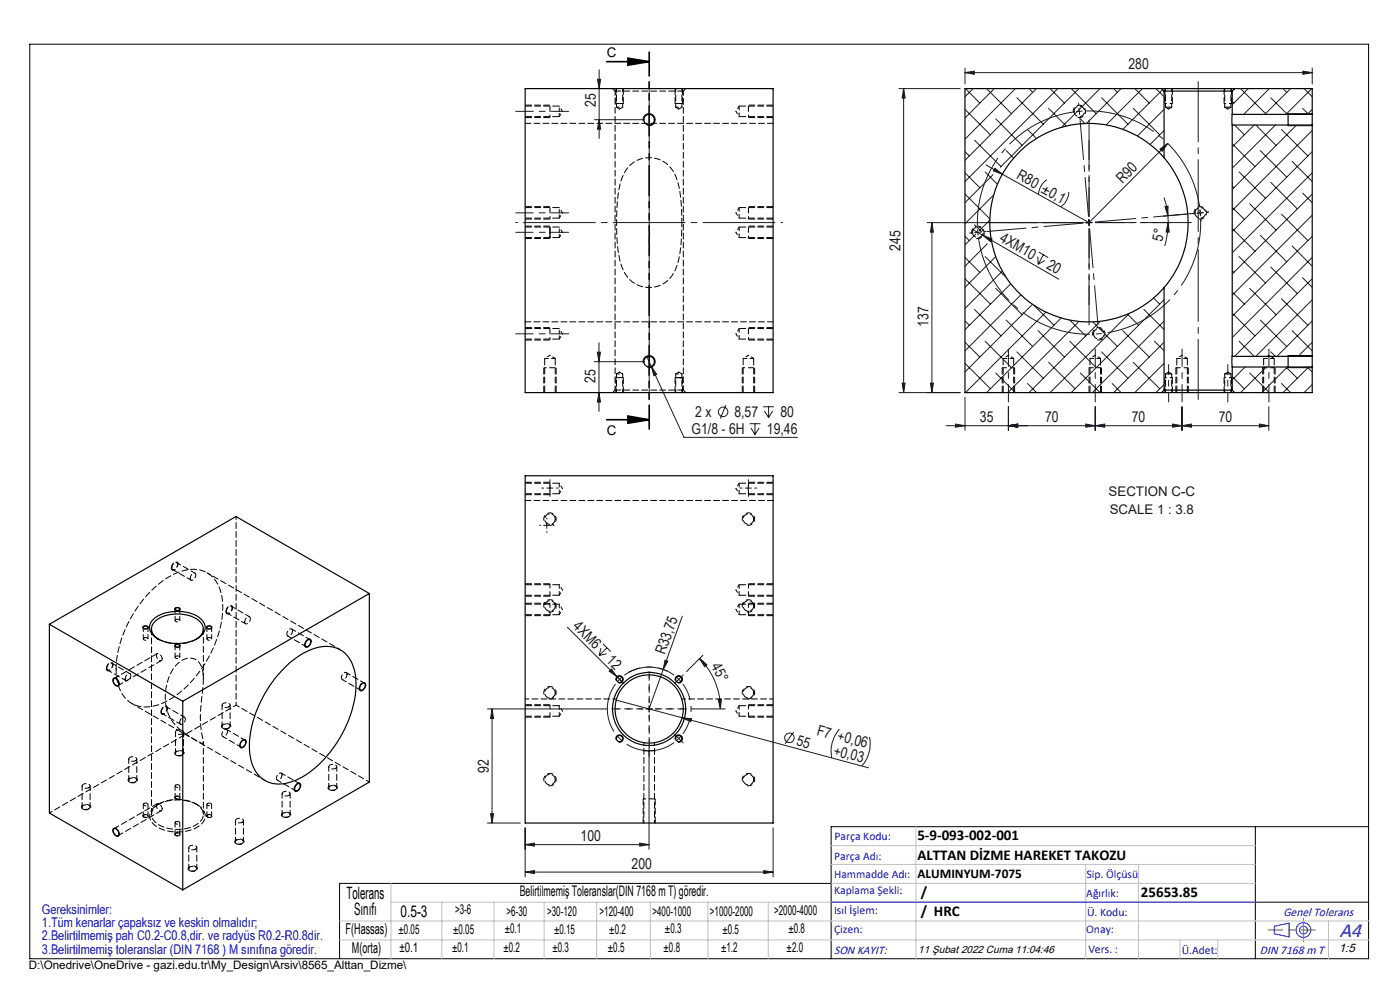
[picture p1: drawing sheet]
<svg xmlns="http://www.w3.org/2000/svg" width="297mm" height="210mm" viewBox="0 0 297 210" stroke-linecap="round" stroke-linejoin="round" font-family="sans-serif">
<g fill="none" stroke="#191924" stroke-width=".21">
<path d="M126.8 16.8h.6l-.3 2zM127.1 14.8v14.6M190.7 18.8h13M191.7 18.8v64.5M191.7 18.8l.3 2h-.6zM204.7 15.4l2-.3v.7zM204.7 14.4v3.4M204.7 15.4h73.7M276.4 15.1l2 .3-2 .4zM278.4 14.4v3.4M126.1 25.4h10.6M127.1 25.4l.3 2h-.6z"/>
<path d="M209.2 35l3.5 2M211.1 35.7l1.6 1.3-2-.7zM212.7 37l18.3 10.2M222.1 38.1a4.1 4.1 0 0 0-1.8 3.2M246.1 31.6l1.6-1.2-1.2 1.7zM247.7 30.4l-16.7 16.8M196.7 47.2h33.3M197.7 47.2l.3 2h-.6zM197.7 47.2v36.1M206.3 48.6l2.3 1.3M208.6 49.9l1.9 .8-.4 .6zM208.6 49.9l16 9.3"/>
<path d="M220.2 54.4v1.6M220.4 53.5l2 1.1M221.4 54l-1.2 2M221.7 55.3l-1.5 .7M226.7 40.7l-.1 .9a3.9 3.9 0 0 1-1.6 2.3M230.4 47.2h1.3M231 46.6v.6M231 47.2l-.6 .1M231 47.2l.1 .7M231 46.6v1.3M231.7 47.2h-.7M246.9 41.9l.6 1.9 .3 2"/>
<path d="M247.2 43.8l.6-.1v2.1zM247.8 45.8v1.4M247.8 47.2l.2 2h-.6zM247.8 47.2a19.3 19.3 0 0 1-.7 5M251.6 45.4l-4.8 .5M254.5 44.5l.1 .7M254.6 45.2l.1 .6M254.6 45.2h-.6M255.3 45.1l-.7 .1M126 76.7h10.7M126.7 74.7h.7l-.3 2zM127.1 72.7v14.6"/>
<path d="M137.2 75.7l1 2M138.2 77.7l1.1 1.7-.6 .3zM138.2 77.7l6.9 15.1h24.1M127.1 83.3l.3 2h-.7zM154 85.9l-1.2 2.9M159 89.9h2.3M159.3 90.8l.9 1.4M160.2 89.9v2.3M161 90.8l-.8 1.4M161.9 86.3h2.3M162.2 87.2l.9 1.4M163.1 86.3v2.3"/>
<path d="M163.9 87.2l-.8 1.4M191.4 81.3h.6l-.3 2zM197.4 81.3h.6l-.3 2zM200.7 90.3h68.5M202.7 89.9l2 .4-2 .3zM203.7 83.3h-13M204.7 84.3v7M213.9 90.3l2-.4v.7zM213.9 86.3v5M230.3 89.9l2 .4-2 .3zM232.3 90.3l2.1-.4v.7zM232.3 86.3v5"/>
<path d="M248.7 89.9l2.1 .4-2.1 .3zM250.8 90.3l2-.4v.7zM250.8 86.3v5M267.2 89.9l2 .4-2 .3zM269.2 86.3v5M115.3 111.4h1.4M116 103.5h1.3M116 110.8v1.3M116.7 102.9v1.3M158.1 103.5h1.3M158.7 102.9v1.3M120.4 133.1l10.5 10.4"/>
<path d="M127.5 137.5l-.4 1.6M127.9 136.6l1.7 1.6M128.7 138.7l-1.6 .4M128.8 137.4l-1.7 1.7M144.7 130.7l-7 19.7M148.4 139.7l1.6 1.3-.5 .4zM148.4 139.7a15 15 0 0 1 4.4 10.7M149.1 139l-3.5 3.5M103.4 150.4h25.4M104.4 150.4v24.2M104.4 150.4l.3 2h-.6zM129.7 141.9l1.2 1.6-1.7-1.1z"/>
<path d="M130.7 148.5l14 3.8M130.9 143.5l1.1 1.2M131 143.6l.4 .5M131.4 144.1l.5 .5M131.4 144.1l-.4 .5M131.9 143.6l-.5 .5M137.1 150.4h1.3M137.1 159.3h1.3M137.7 149.7v1.4M137.7 158.6v21.6M141.1 140l.6 .3-1 1.7zM141.6 142.4a9.1 9.1 0 0 0-8.4 .3"/>
<path d="M144.7 152.3l2 .2-.2 .6zM144.7 152.3l39.6 10.6M146.6 150.4h7.2M152.4 148.4h.6l-.2 2zM168.4 155.3l-1.9 2.5M178.1 154.6a7.1 7.1 0 0 0-1.6 6.2M184.5 156.3a7.2 7.2 0 0 1-1.7 6.2M103.4 174.6h7M104.1 172.6h.6l-.3 2zM111.4 179.2l2-.4v.7zM111.4 175.6v10.4M111.4 179.2h26.3"/>
<path d="M135.7 178.8l2 .4-2 .3zM164 175.6v10.4M111.4 185l2-.3v.6zM111.4 185h52.6M162 184.7l2 .3-2 .3z"/>
<circle cx="153.4" cy="87.4" r="1.01"/>
<circle cx="167.5" cy="156.5" r="1.01"/>
</g>
<g fill="none" stroke="#000" stroke-width=".21">
<path d="M6.3 9.4h284v194h-284zM136.5 25.7a1.27 1.27 0 0 1 1.1-1.6 1.27 1.27 0 0 1 1.4 1.4 1.27 1.27 0 0 1-1.6 1.1M273.3 24.1h5.1M273.3 26.7h5.1M136.5 77a1.29 1.29 0 0 1 1.1-1.6 1.29 1.29 0 0 1 1.4 1.4 1.29 1.29 0 0 1-1.6 1.2M273.3 75.4h5.1M273.3 78h5.1M30.4 132.9a.68 .68 0 0 1 1.1 .3 .65 .65 0 0 1-.7 .2 .65 .65 0 0 1-.5-.4zM37 129.1a.68 .68 0 0 1 1.2 .2 .68 .68 0 0 1-1.2-.2zM37 136.9a.68 .68 0 0 1 1.2 .2 .68 .68 0 0 1-1.2-.2zM43.9 132.9a.64 .64 0 0 1 1 .3 .65 .65 0 0 1-.6 .2 .65 .65 0 0 1-.5-.4zM65 135.9a.6 .6 0 0 1 .9-.3 .6 .6 0 0 1 0 1l-.4 .4a.51 .51 0 0 1-.7 .3 .51 .51 0 0 1-.2-.7z"/>
<path d="M24 144a.83 .83 0 0 1 1.2 .7l.1 .2a.51 .51 0 0 1-.3 .7 .51 .51 0 0 1-.7-.3l-.3-.7zM51.4 157a.51 .51 0 0 1 .7 0 .51 .51 0 0 1 .1 .7 .92 .92 0 0 1-1.3 .8v-.8zM76.6 145.1a.6 .6 0 0 1 .9-.2 .6 .6 0 0 1-.1 1l-.3 .4a.51 .51 0 0 1-.7 .2 .51 .51 0 0 1-.2-.7zM130.7 144.3a.79 .79 0 0 1 .7-1 .79 .79 0 0 1 .8 .9 .79 .79 0 0 1-1 .7M130.7 156.9a.79 .79 0 0 1 .7-1 .79 .79 0 0 1 .8 .8 .79 .79 0 0 1-1 .7M143.2 144.3a.79 .79 0 0 1 .7-1 .79 .79 0 0 1 .9 .9 .79 .79 0 0 1-1 .7M143.2 156.9a.79 .79 0 0 1 .7-1 .79 .79 0 0 1 .9 .8 .79 .79 0 0 1-1 .7M24.1 175.7a1.08 1.08 0 0 1 1.1 1.6 1.04 1.04 0 0 1-1-.3 1.04 1.04 0 0 1-.2-1.1zM63 166.3a.51 .51 0 0 1 .7-.1 .51 .51 0 0 1 0 .7 .92 .92 0 0 1-1.2 .9l-.1-.6zM266.3 175.4v28M290.3 175.4h-114v28M176.3 187.4h-104.3v16"/>
<path d="M266.3 191.4h24"/>
</g>
<path d="M273.3 24.1v2.6M273.3 75.4v2.6" fill="none" stroke="#000" stroke-width=".25"/>
<g fill="none" stroke="#000" stroke-width=".21" stroke-dasharray="1.3 .6" stroke-linecap="butt">
<path d="M131.2 22h-.5M143.7 22h-.5M131.2 80.1h-.5M143.7 80.1h-.5M36.3 120.5a1.16 1.16 0 0 1 1.3-1.3 1.19 1.19 0 0 1-1 1.8l-.3-.5M47.9 129.7a1.16 1.16 0 0 1 1.3-1.2 1.19 1.19 0 0 1-1.1 1.7l-.2-.5M22.6 141.8a1.16 1.16 0 0 1 1.2-1.2 1.19 1.19 0 0 1-1 1.7l-.2-.5M34.1 151.1a1.16 1.16 0 0 1 1.3-1.3 1.19 1.19 0 0 1-1 1.7l-.3-.4M47.3 154.5a1.16 1.16 0 0 0 1.7-.5 1.19 1.19 0 0 0-2 0l.3 .5M17.6 171.6a1.16 1.16 0 0 0 1.7-.5 1.19 1.19 0 0 0-2 .1l.3 .4M27.5 165.9a1.16 1.16 0 0 0 1.7-.5 1.19 1.19 0 0 0-2 .1l.3 .4M37.4 160.2a1.16 1.16 0 0 0 1.7-.5 1.19 1.19 0 0 0-2 .1l.3 .4"/>
<path d="M50.1 179a1.16 1.16 0 0 0 1.7-.5 1.19 1.19 0 0 0-2 0l.3 .5M60 173.2a1.16 1.16 0 0 0 1.7-.4 1.19 1.19 0 0 0-2 0l.3 .4M69.9 167.5a1.16 1.16 0 0 0 1.7-.4 1.19 1.19 0 0 0-2 0l.3 .4M40.2 184.7a1.16 1.16 0 0 0 1.7-.5 1.19 1.19 0 0 0-2 0l.3 .5"/>
</g>
<path d="M132.2 22h-.8M144.8 22h-.8M132.2 80.1h-.8M144.8 80.1h-.8" fill="none" stroke="#000" stroke-width=".21" stroke-dasharray="1.3 .6" stroke-dashoffset=".4" stroke-linecap="butt"/>
<path d="M116.7 23.3v-1M158.8 23.3v-1M116.7 48.9v-.9M116.7 44.8v-1M158.8 48.9v-.9M158.8 44.8v-1M116.7 70.5v-1M117 78h1M158.8 70.5v-1M159.1 78h1M138.1 169.5h.9" fill="none" stroke="#000" stroke-width=".21" stroke-dasharray="1.3 .6" stroke-dashoffset=".5" stroke-linecap="butt"/>
<path d="M116.7 24.9v-1.3M158.8 24.9v-1.3M116.7 50.6v-1.3M116.7 46.5v-1.3M158.8 50.6v-1.3M158.8 46.5v-1.3M115.4 78h1.3M116.7 72.1v-1.3M157.5 78h1.3M158.8 72.1v-1.3" fill="none" stroke="#000" stroke-width=".21" stroke-dasharray="1.3 .6" stroke-dashoffset=".7" stroke-linecap="butt"/>
<path d="M136.4 169.5h1.3" fill="none" stroke="#000" stroke-width=".21" stroke-dasharray="1.3 .6" stroke-dashoffset=".6" stroke-linecap="butt"/>
<path d="M212.6 78h2.6M231 78h2.7M249.5 78h2.6M267.9 78h2.6M116.7 104.9v-2.6M158.8 104.9v-2.6M116.7 126.4v-2.6M116.7 130.5v-2.5M158.8 126.4v-2.6M158.8 130.5v-2.5M116.7 152.1v-2.6M158.8 152.1v-2.6" fill="none" stroke="#000" stroke-width=".21" stroke-dasharray="1.3 .6" stroke-dashoffset=".3" stroke-linecap="butt"/>
<g fill="none" stroke="#000" stroke-width=".21" stroke-dasharray="1.3 .6" stroke-dashoffset=".1" stroke-linecap="butt">
<path d="M228.6 24.9a1.32 1.32 0 0 0 1.7-1.2 1.32 1.32 0 0 0-1.4-1.4 1.32 1.32 0 0 0-1.2 1.7M207.1 50.6a1.32 1.32 0 0 0 1.7-1.2 1.32 1.32 0 0 0-1.5-1.4 1.32 1.32 0 0 0-1.1 1.6M254.3 46.4a1.32 1.32 0 0 0 1.6-1.1 1.32 1.32 0 0 0-1.4-1.5 1.32 1.32 0 0 0-1.1 1.7M232.8 72.1a1.32 1.32 0 0 0 1.6-1.2 1.32 1.32 0 0 0-1.4-1.4 1.32 1.32 0 0 0-1.2 1.6M116.3 111.4a1.32 1.32 0 0 0 1.7-1.2 1.32 1.32 0 0 0-1.4-1.4 1.32 1.32 0 0 0-1.2 1.6M158.4 111.4a1.32 1.32 0 0 0 1.7-1.2 1.32 1.32 0 0 0-1.4-1.4 1.32 1.32 0 0 0-1.2 1.6M116.3 129.8a1.32 1.32 0 0 0 1.7-1.2 1.32 1.32 0 0 0-1.4-1.4 1.32 1.32 0 0 0-1.2 1.7M158.4 129.8a1.32 1.32 0 0 0 1.7-1.2 1.32 1.32 0 0 0-1.4-1.4 1.32 1.32 0 0 0-1.2 1.7M116.3 148.2a1.32 1.32 0 0 0 1.7-1.1 1.32 1.32 0 0 0-1.4-1.5 1.32 1.32 0 0 0-1.2 1.7M158.4 148.2a1.32 1.32 0 0 0 1.7-1.1 1.32 1.32 0 0 0-1.4-1.5 1.32 1.32 0 0 0-1.2 1.7M30.5 173.3l-.1-.1a.59 .59 0 0 1 .4-.5 .59 .59 0 0 1 .6 .2 .56 .56 0 0 1-.3 .6 .56 .56 0 0 1-.6-.2M37.2 169.4l-.1-.1a.59 .59 0 0 1 .4-.5 .59 .59 0 0 1 .7 .2 .56 .56 0 0 1-.4 .6 .56 .56 0 0 1-.6-.2"/>
<path d="M37.2 177.2l-.1-.1a.59 .59 0 0 1 .4-.5 .59 .59 0 0 1 .7 .2 .56 .56 0 0 1-.4 .6 .56 .56 0 0 1-.6-.2M44 173.3l-.1-.1a.59 .59 0 0 1 .4-.5 .59 .59 0 0 1 .6 .2 .56 .56 0 0 1-.3 .6 .56 .56 0 0 1-.6-.2M116.3 166.6a1.32 1.32 0 0 0 1.7-1.1 1.32 1.32 0 0 0-1.4-1.4 1.32 1.32 0 0 0-1.2 1.6M158.4 166.6a1.32 1.32 0 0 0 1.7-1.1 1.32 1.32 0 0 0-1.4-1.4 1.32 1.32 0 0 0-1.2 1.6"/>
</g>
<path d="M248.7 22h-1.6M261.2 22h-1.5M248.7 80.1h-1.6M261.2 80.1h-1.5" fill="none" stroke="#000" stroke-width=".21" stroke-dasharray="1.3 .6" stroke-dashoffset=".8" stroke-linecap="butt"/>
<path d="M229 23.6l-.7 .1M229 23.6h.6M207.4 49.3l.1 .6M207.4 49.3v-.7M144 144.1l.5 .5M144 144.1l-.5-.5M144 156.7l-.5 .4M144 156.7l.5-.5" fill="none" stroke="#191924" stroke-width=".21" stroke-dasharray="15.2 1.3 1.3 1.3" stroke-linecap="butt"/>
<path d="M143 157.5a8.9 8.9 0 0 1-11.6-.8 8.9 8.9 0 0 1-.8-11.6" fill="none" stroke="#191924" stroke-width=".21" stroke-dasharray="15.2 1.3 1.3 1.3" stroke-dashoffset="4.5" stroke-linecap="butt"/>
<path d="M132.4 143.2a8.9 8.9 0 0 1 10.6 0M144.9 145.1a8.9 8.9 0 0 1 0 10.6" fill="none" stroke="#191924" stroke-width=".21" stroke-dasharray="15.2 1.3 1.3 1.3" stroke-dashoffset="11.5" stroke-linecap="butt"/>
<path d="M227.7 23.8a23.7 23.7 0 0 0-20.3 24.2M254.5 43.8a23.7 23.7 0 0 0-24.2-20.3" fill="none" stroke="#191924" stroke-width=".21" stroke-dasharray="15.2 1.3 1.3 1.3" stroke-dashoffset="-.1" stroke-linecap="butt"/>
<path d="M207.6 50.6a23.7 23.7 0 0 0 25.5 20.2 23.7 23.7 0 0 0 21.6-24.3" fill="none" stroke="#191924" stroke-width=".21" stroke-dasharray="15.2 1.3 1.3 1.3" stroke-dashoffset=".3" stroke-linecap="butt"/>
<path d="M143.4 80.1h1.3h-.7" fill="none" stroke="#000" stroke-width=".25" stroke-dasharray="1.3 .6" stroke-dashoffset="1" stroke-linecap="butt"/>
<path d="M116.7 48.2v2.2v-1.1" fill="none" stroke="#000" stroke-width=".25" stroke-dasharray="1.3 .6" stroke-dashoffset="-.1" stroke-linecap="butt"/>
<path d="M128.7 13.1h9M133.2 12.3l4.5 .8-4.5 .7zM128.7 89h9M133.2 88.3l4.5 .7-4.5 .8z" fill="none" stroke="#000" stroke-width=".35"/>
<g fill="none" stroke="#00f" stroke-width=".21">
<path d="M176.3 191.4h90M270.3 196.5l3.2-.7v2.9l-3.2-.6z"/>
<circle cx="276.5" cy="197.3" r="1.57"/>
<circle cx="276.5" cy="197.3" r=".83"/>
</g>
<g fill="none" stroke="#000" stroke-width=".21" stroke-dasharray="1.3 .6">
<path d="M130.7 18.8v3.2M143.2 18.8v3.2M247.1 18.8v3.2M259.7 18.8v3.2M116.7 23.6v-.3M131.4 22h-.2M132.2 22v-3.2M144 22h-.3M144.8 22v-3.2M158.8 23.6v-.3M248.7 22v-3.2M248.7 22h.1"/>
<path d="M261.3 22v-3.2M261.3 22h-.1M116.7 49.3v-.4M116.7 45.2v-.4M158.8 49.3v-.4M158.8 45.2v-.4M116.7 70.8v-.3M116.7 78h.3M158.8 70.8v-.3M158.8 78h.3M212.6 78h.1M231 78h.1"/>
<path d="M249.5 78h.1M267.9 78h.1M130.7 80.1v3.2M131.4 80.1h-.2M132.2 83.3v-3.2M143.2 80.1v3.2M144 80.1h-.3M144.8 83.3v-3.2M247.1 80.1v3.2M248.7 83.3v-3.2M248.7 80.1h.1M259.7 80.1v3.2"/>
<path d="M261.3 83.3v-3.2M261.3 80.1h-.1M116.7 104.9h.1M158.8 104.9h.1M116.7 126.5v-.1M116.7 130.6v-.1M158.8 126.5v-.1M158.8 130.6v-.1M116.7 152.1h.1M158.8 152.1h.1M136.4 169.5v5.1M137.7 169.5h.4"/>
<path d="M139 174.6v-5.1"/>
</g>
<g fill="none" stroke="#000" stroke-width=".21" stroke-dasharray="1.3 .6" stroke-dashoffset="-.1">
<path d="M111.4 24.9h5.3M116.7 22.3h-5.3M158.8 24.9h5.2M164 22.3h-5.2M111.4 50.6h5.3M111.4 46.5h5.3M116.7 48h-5.3M116.7 43.8h-5.3M158.8 50.6h5.2M158.8 46.5h5.2M164 48h-5.2M164 43.8h-5.2"/>
<path d="M111.4 72.1h5.3M115.4 78v5.3M116.7 69.5h-5.3M157.5 78v5.3M158.8 72.1h5.2M164 69.5h-5.2M212.6 78v5.3M231 78v5.3M249.5 78v5.3M267.9 78v5.3M118 83.3v-5.3M160.1 83.3v-5.3"/>
<path d="M215.2 83.3v-5.3M233.7 83.3v-5.3M252.1 83.3v-5.3M270.5 83.3v-5.3M111.4 104.9h5.3M116.7 102.3h-5.3M158.8 104.9h5.2M164 102.3h-5.2M111.4 126.5h5.3M111.4 130.6h5.3M116.7 123.8h-5.3M116.7 128h-5.3"/>
<path d="M158.8 126.5h5.2M158.8 130.6h5.2M164 123.8h-5.2M164 128h-5.2M111.4 152.1h5.3M116.7 149.5h-5.3M158.8 152.1h5.2M164 149.5h-5.2"/>
</g>
<path d="M136.4 150.4h-6.6M137.7 151.7v6.6M137.7 149.1v-6.6M139 150.4h6.6" fill="none" stroke="#191924" stroke-width=".21" stroke-dasharray="15.2 1.3 1.3 1.3" stroke-dashoffset="13.9"/>
<g fill="none" stroke="#191924" stroke-width=".21" stroke-dasharray="15.2 1.3 1.3 1.3">
<path d="M228.9 22.3l-.1-.4M229 23.6l-.1-.6M229 23.6v.7M229.1 24.9v.5M206.1 49.4h-.4M207.4 49.3h-.6M207.4 49.3l.7-.1M208.8 49.2l.4-.1M231 47.2v-.6M231 47.2h-.6M231 47.2v.7M231 47.2h.7"/>
<path d="M253.3 45.3h-.4M254.5 43.8v-.4M254.6 45.2v-.7M254.6 45.2h-.6M254.6 45.2l.1 .6M254.6 45.2l.7-.1M254.7 46.5l.1 .4M255.9 45h.5M114.7 111.4h-.2M115.4 103.5h-.5M116 112.7v.3M116 110.1v-.2"/>
<path d="M116.7 104.8v.5M116.7 102.2v-.4M117.3 111.4h.3M118 103.5h.4M157.5 103.5h-.5M158.8 104.8v.5M158.8 102.2v-.4M160.1 103.5h.5M131 143.6l-.5-.4M131.9 144.6l.5 .4M137.1 159.3h-.7M137.7 159.9v.7"/>
<path d="M137.7 158.6v-.7M137.7 150.4v.6M137.7 150.4h-.6M137.7 150.4v-.7M137.7 150.4h.7M138.4 159.3h.6M143.5 144.6l-.4 .4M143.5 156.2l-.4-.5M144 144.1l.5-.5M144 144.1l-.5 .5M144 156.7l.5 .4M144 156.7l-.5-.5"/>
<path d="M144.5 143.6l.4-.4M144.5 157.1l.4 .5"/>
</g>
<path d="M136.4 150.4h-5.6M137.7 151.7v5.6M137.7 149.1v-5.7M139 150.4h5.7" fill="none" stroke="#191924" stroke-width=".21" stroke-dasharray="15.2 1.3 1.3 1.3" stroke-dashoffset="14.3"/>
<path d="M229.7 47.2h-20.4M229.7 47.3l-20.3 1.8M230.9 45.9l-1.8-20.3M231 45.9v-20.4M231 48.5v20.4M231.1 48.5l1.8 20.3M232.4 47.2h20.3" fill="none" stroke="#191924" stroke-width=".21" stroke-dasharray="15.2 1.3 1.3 1.3" stroke-dashoffset="6.9"/>
<path d="M232.3 47.1l21-1.8" fill="none" stroke="#191924" stroke-width=".21" stroke-dasharray="15.2 1.3 1.3 1.3" stroke-dashoffset="6.6"/>
<path d="M229.7 47.2h-16.1M231 45.9v-16.1M231 48.5v16.1M232.4 47.2h16" fill="none" stroke="#191924" stroke-width=".21" stroke-dasharray="15.2 1.3 1.3 1.3" stroke-dashoffset="9.1"/>
<path d="M116.7 48.2h.1M143.3 80.1h.1" fill="none" stroke="#000" stroke-width=".25" stroke-dasharray="1.3 .6"/>
<path d="M137.7 11.1v79.9" fill="none" stroke="#000" stroke-width=".35" stroke-dasharray="6.3 1.3 1.3 1.3 1.3 1.3" stroke-dashoffset="1.3"/>
<path d="M166 47.2h-56.6" fill="none" stroke="#191924" stroke-width=".21" stroke-dasharray="15.2 1.3 1.3 1.3" stroke-dashoffset="-1.6"/>
<path d="M137.7 84.7v-67.4M254.2 84.7v-67.4" fill="none" stroke="#191924" stroke-width=".21" stroke-dasharray="15.2 1.3 1.3 1.3" stroke-dashoffset="2.5"/>
<path d="M109.4 23.6h11.2M109.4 49.3h11.2M109.4 45.2h11.2M109.4 70.8h11.2M213.9 85.3v-11.3M232.4 85.3v-11.3M250.8 85.3v-11.3M269.2 85.3v-11.3" fill="none" stroke="#191924" stroke-width=".21" stroke-dasharray="15.2 1.3 1.3 1.3" stroke-dashoffset="11.5"/>
<path d="M260.5 77.3v8M247.9 85.3v-8" fill="none" stroke="#191924" stroke-width=".21" stroke-dasharray="15.2 1.3 1.3 1.3" stroke-dashoffset="13.2"/>
<path d="M279 197.3h-9.9" fill="none" stroke="#f00" stroke-width=".21" stroke-dasharray="15.2 1.3 1.3 1.3" stroke-dashoffset="12.2"/>
<path d="M276.5 197.3v2.5M276.5 197.3v-2.5" fill="none" stroke="#808080" stroke-width=".21" stroke-dasharray="15.2 1.3 1.3 1.3"/>
<g fill="none" stroke="#c0c0c0" stroke-width=".21">
<path d="M176.3 179.4h90M194.3 175.4v28M72 199.4h218.3M72 195.4h218.3M82.9 187.4v16M82.9 191.4h183.4M93.7 191.4v12M104.8 191.4v12M115.4 191.4v12M126.6 191.4v12M138 191.4v12M150.2 191.4v12"/>
<path d="M163 191.4v12M176.3 183.4h90M176.3 187.4h90M230.3 183.4v20M241.5 183.4v20M250.3 199.4v4M258.3 199.4v4M281.8 195.4v8"/>
</g>
<path d="M133.2 12.3l4.5 .8-4.5 .7zM133.2 88.3l4.5 .7-4.5 .8z" fill="#000"/>
<g fill="#191924">
<path d="M129.7 141.9l1.2 1.6-1.7-1.1z"/>
<path d="M211.1 35.7l1.6 1.3-2-.7z"/>
<path d="M246.1 31.6l1.6-1.2-1.2 1.7z"/>
<path d="M141.1 140l.6 .3-1 1.7z"/>
<path d="M208.6 49.9l1.9 .8-.4 .6z"/>
<path d="M144.7 152.3l2 .2-.2 .6z"/>
<path d="M152.4 148.4h.6l-.2 2zM148.4 139.7l1.6 1.3-.5 .4z"/>
<path d="M138.2 77.7l.5 2 .6-.3zM204.7 15.4l2-.3v.7zM276.4 15.1l2 .3-2 .4zM202.7 89.9l2 .4-2 .3zM213.9 90.3l2-.4v.7zM213.9 90.3l2-.4v.7zM230.3 89.9l2 .4-2 .3zM232.3 90.3l2.1-.4v.7zM248.7 89.9l2.1 .4-2.1 .3zM250.8 90.3l2-.4v.7zM267.2 89.9l2 .4-2 .3zM111.4 185l2-.3v.6zM162 184.7l2 .3-2 .3zM111.4 179.2l2-.4v.7zM135.7 178.8l2 .4-2 .3z"/>
<path d="M247.8 47.2l.2 2h-.6zM247.2 43.8l.6-.1v2.1z"/>
<path d="M127.1 83.3l.3 2h-.7zM126.7 74.7h.7l-.3 2zM127.1 25.4l.3 2h-.6zM126.8 16.8h.6l-.3 2zM191.4 81.3h.6l-.3 2zM191.7 18.8l.3 2h-.6zM104.1 172.6h.6l-.3 2zM104.4 150.4l.3 2h-.6z"/>
<path d="M197.4 81.3h.6l-.3 2zM197.7 47.2l.3 2h-.6z"/>
</g>
<g fill="none" stroke="#000" stroke-width=".25">
<path d="M111.4 18.8h52.6v64.5h-52.6zM246.4 18.8h15.5M246.4 18.8h-41.7v64.5h41.7M246.4 18.8l.5 .5M246.9 19.3h14.5M246.9 19.3v14.2M261.4 19.3v5M261.9 18.8h16.5v5.5M261.9 18.8l-.5 .5M246.9 33.5a21.1 21.1 0 0 1 0 27.5M246.9 33.5a21.1 21.1 0 0 0-30.4-1.5 21.1 21.1 0 0 0 0 30.5 21.1 21.1 0 0 0 30.4-1.5M261.4 24.3v2.2"/>
<path d="M261.4 26.5v49.1M261.4 26.5h17M261.4 24.3h17M278.4 24.3v2.2M278.4 26.5v49.1M246.9 61v21.8M261.4 75.6v2.2M261.4 77.8v5M261.4 77.8h17M261.4 75.6h17M278.4 75.6v2.2M278.4 77.8v5.5h-16.5"/>
<path d="M246.4 83.3h15.5M246.9 82.8h14.5M246.9 82.8l-.5 .5M261.4 82.8l.5 .5M111.4 100.9h52.6v73.7h-52.6zM10.5 132.4l28.3 16.4M10.5 132.4v40.1l28.3 16.3M30.4 133a.53 .53 0 0 1 .5-.2 .53 .53 0 0 1 .4 .4 .51 .51 0 0 1-.5 .2 .51 .51 0 0 1-.4-.4zM32.2 131.7a8.3 8.3 0 0 1 8.4-1.5 3.2 3.2 0 0 1 2.9 3.4 5.2 5.2 0 0 1-4.6 2.8 7.4 7.4 0 0 1-6.7-2 2.08 2.08 0 0 1 0-2.7zM33.6 135.6a2.3 2.3 0 0 1-1.5-2.2 2.3 2.3 0 0 1 1.4-2.1 8 8 0 0 1 8.8 .5 2.23 2.23 0 0 1-.6 3.8M37.2 129.1a.51 .51 0 0 1 .5-.2 .51 .51 0 0 1 .4 .4 .51 .51 0 0 1-.6 .2 .51 .51 0 0 1-.3-.4zM37.2 136.9a.49 .49 0 0 1 .5-.2 .49 .49 0 0 1 .4 .4 .51 .51 0 0 1-.6 .2 .51 .51 0 0 1-.3-.4z"/>
<path d="M43.9 133a.53 .53 0 0 1 .6-.2 .53 .53 0 0 1 .3 .4 .51 .51 0 0 1-.5 .2 .51 .51 0 0 1-.4-.4zM65.2 135.8a.47 .47 0 0 1 .7 0 .47 .47 0 0 1-.1 .7 .64 .64 0 0 1-.4 .6 .64 .64 0 0 1-.7-.2l.1-.5zM78.4 125.9l-28.3-16.3-39.6 22.8M78.4 125.9l-39.6 22.9M78.4 125.9v40l-39.6 22.9M24.1 144a.79 .79 0 0 1 1.1 .8 .43 .43 0 0 1-.2 .6 .43 .43 0 0 1-.6-.1l-.4-.8zM38.8 148.8v40M51.4 157.2a.48 .48 0 0 1 .7-.1 .48 .48 0 0 1 0 .7 .75 .75 0 0 1-1.1 .6l-.1-.5zM60.2 141.8a13.5 13.5 0 0 1 9.3-4.7 5.9 5.9 0 0 1 5.7 5.1 20.3 20.3 0 0 1-3 14.1 21 21 0 0 1-10 9.4 6.2 6.2 0 0 1-8.6-3.3 17.5 17.5 0 0 1 1.3-12.7 25.5 25.5 0 0 1 5.3-7.9zM76.6 145.2a.49 .49 0 0 1 .7-.3 .49 .49 0 0 1 .1 .8 .64 .64 0 0 1-.4 .6 .64 .64 0 0 1-.7-.1zM24.1 175.9a.71 .71 0 0 1 1.1 .6 .5 .5 0 0 1-.2 .8 .5 .5 0 0 1-.7-.4l-.3-.5zM62.9 166.4a.48 .48 0 0 1 .7-.1 .48 .48 0 0 1 0 .7 .75 .75 0 0 1-1 .6l-.1-.5z"/>
<circle cx="137.7" cy="25.4" r="1.12"/>
<circle cx="137.7" cy="76.7" r="1.11"/>
<circle cx="131.4" cy="144.1" r=".66"/>
<circle cx="131.4" cy="156.7" r=".66"/>
<circle cx="137.7" cy="150.4" r="7.8"/>
<circle cx="137.7" cy="150.4" r="7.2"/>
<circle cx="144" cy="144.1" r=".66"/>
<circle cx="144" cy="156.7" r=".66"/>
</g>
<g fill="none" stroke="#000" stroke-width=".21" stroke-dasharray="1.3 .6" stroke-dashoffset=".5">
<path d="M156.8 22.5v2.2M156.8 44v2.3M156.8 48.2v2.2M117.8 76h-2.2M156.8 69.7v2.2M159.9 76h-2.2M215 76h-2.2M233.5 76h-2.3M251.9 76h-2.2M270.3 76h-2.2M118.6 104.7v-2.2M156.8 102.5v2.2"/>
<path d="M72.2 137.8l-28.3-16.3M118.6 126.3v-2.3M118.6 130.4v-2.2M156.8 124v2.3M156.8 128.2v2.2M27.9 149.2l28.3 16.3M50.1 149.6l28.3 16.3M111.4 148.3h19.4M118.6 151.9v-2.2M144.6 148.3h19.4M156.8 149.7v2.2"/>
</g>
<path d="M130.5 19.3h14.5M145 82.7h-14.5M33.4 138.6l-9.2 5.3M25.1 145.4l9.1-5.3M43.1 144v-10.6M25.1 177.3l9.1-5.3M33.4 170.5l-9.2 5.3M33.8 170.5a8.1 8.1 0 0 1 8.7 .7 2.23 2.23 0 0 1-.8 3.7 8.2 8.2 0 0 1-8.7-.5 2.19 2.19 0 0 1 .4-3.6l.4-.3" fill="none" stroke="#000" stroke-width=".21" stroke-dasharray="1.3 .6" stroke-dashoffset=".1"/>
<g fill="none" stroke="#000" stroke-width=".21" stroke-dasharray="1.3 .6" stroke-dashoffset=".4">
<path d="M130 18.8l.5 .5M130.5 19.3v63.4M145 19.3l.5-.5M130.8 22.7l.6 .4M131.4 23.1l.7-.4M143.3 22.7l.7 .4M144 23.1l.7-.4M247.3 22.7l.6 .4M247.9 23.1l.7-.4M259.8 22.7l.7 .4M260.5 23.1l.6-.4M144.6 47.2a24.6 24.6 0 0 0-1.3-9.9 6 6 0 0 0-5.9-3.8 6 6 0 0 0-5.5 4.4 39.9 39.9 0 0 0-.9 13.8 13.5 13.5 0 0 0 2.2 7.2 6 6 0 0 0 10.4-2.6 26.8 26.8 0 0 0 1-9.1"/>
<path d="M131.4 78.9l-.6 .4M132.1 79.3l-.7-.4M144 78.9l-.7 .4M144.7 79.3l-.7-.4M247.9 78.9l-.6 .4M248.6 79.3l-.7-.4M260.5 78.9l-.7 .4M261.1 79.3l-.6-.4M130.5 82.7l-.5 .6M145 82.7v-63.4M145.5 83.3l-.5-.6M30.4 133.1v2.4"/>
<path d="M31.4 135.5v-2.4M34.4 139.7a.89 .89 0 0 0-1.2-.9 1.07 1.07 0 0 0 .9 1.4l.3-.5M36.5 120.4a.88 .88 0 0 1 1.1-1 1.04 1.04 0 0 1-1 1.4l-.1-.4M37.1 137v2.4M37.1 129.2v2.4M38.1 139.4v-2.4M38.1 131.6v-2.4M40.3 122.7a.88 .88 0 0 1 1.2-1 1.04 1.04 0 0 1-1 1.4l-.2-.4M43.9 133.1v2.4M44.9 135.5v-2.4M48 129.7a.88 .88 0 0 1 1.1-1 1.04 1.04 0 0 1-.9 1.4l-.2-.4M51.9 131.9a.88 .88 0 0 1 1.1-1 1.04 1.04 0 0 1-.9 1.4l-.2-.4"/>
<path d="M62.1 133.8a.45 .45 0 0 0-.5-.4 .45 .45 0 0 0-.4 .3 .64 .64 0 0 0-.4 .7 .64 .64 0 0 0 .5 .5l.5-.3 .3-.8M22.7 141.7a.88 .88 0 0 1 1.1-.9 1.04 1.04 0 0 1-1 1.3l-.1-.4M26.6 144a.88 .88 0 0 1 1.1-1 1.04 1.04 0 0 1-1 1.4l-.1-.4M34.2 151a.88 .88 0 0 1 1.2-1 1.04 1.04 0 0 1-1 1.4l-.2-.4M38.1 153.2a.88 .88 0 0 1 1.1-1 1.04 1.04 0 0 1-.9 1.4l-.2-.4M38.7 155.6a.88 .88 0 0 1-1.5-.4 1.04 1.04 0 0 1 1.7 .1l-.2 .3M48.3 155.1a.45 .45 0 0 0-.4-.4 .45 .45 0 0 0-.5 .4 .64 .64 0 0 0-.4 .6 .64 .64 0 0 0 .5 .5l.5-.3 .3-.8M48.6 149.9a.88 .88 0 0 1-1.5-.5 1.04 1.04 0 0 1 1.7 .2l-.2 .3M48.6 154.4a.88 .88 0 0 1-1.5-.5 1.04 1.04 0 0 1 1.7 .2l-.2 .3M73.6 143.1a.45 .45 0 0 0-.4-.5 .45 .45 0 0 0-.5 .4 .64 .64 0 0 0-.3 .6 .64 .64 0 0 0 .5 .6l.4-.4 .3-.7M18.9 167.1a.88 .88 0 0 1-1.5-.5 1.04 1.04 0 0 1 1.7 .1l-.2 .4M18.9 171.6a.88 .88 0 0 1-1.5-.5 1.04 1.04 0 0 1 1.7 .1l-.2 .4"/>
<path d="M28.8 161.3a.88 .88 0 0 1-1.5-.4 1.04 1.04 0 0 1 1.7 .1l-.2 .3M28.8 165.8a.88 .88 0 0 1-1.5-.4 1.04 1.04 0 0 1 1.7 .1l-.2 .3M30.4 170.6v2.5M31.4 173.1v-2.5M34.4 171.6a.46 .46 0 0 1-.4 .4 .46 .46 0 0 1-.5-.3l-.3-.5 .1-.6a.97 .97 0 0 1 1.1 1M37.1 174.5v2.5M37.1 166.7v2.5M38.1 177v-2.5M38.1 169.2v-2.5M38.7 160.1a.88 .88 0 0 1-1.5-.5 1.04 1.04 0 0 1 1.7 .2l-.2 .3M43.9 170.6v2.5M44.9 173.1v-2.5"/>
<path d="M51.4 174.4a.88 .88 0 0 1-1.4-.5 1.04 1.04 0 0 1 1.6 .2l-.2 .3M51.4 178.9a.88 .88 0 0 1-1.4-.5 1.04 1.04 0 0 1 1.6 .2l-.2 .3M59.8 164.4a.45 .45 0 0 0-.4-.5 .45 .45 0 0 0-.5 .4 .64 .64 0 0 0-.3 .6 .64 .64 0 0 0 .5 .6l.4-.3 .3-.8M61.3 168.7a.88 .88 0 0 1-1.4-.5 1.04 1.04 0 0 1 1.6 .1l-.2 .4M61.3 173.2a.88 .88 0 0 1-1.4-.5 1.04 1.04 0 0 1 1.6 .1l-.2 .4M71.2 163a.88 .88 0 0 1-1.4-.5 1.04 1.04 0 0 1 1.6 .1l-.2 .4M71.2 167.5a.88 .88 0 0 1-1.4-.5 1.04 1.04 0 0 1 1.6 .1l-.2 .4M41.5 180.1a.88 .88 0 0 1-1.4-.5 1.04 1.04 0 0 1 1.6 .2l-.2 .3M41.5 184.6a.88 .88 0 0 1-1.4-.5 1.04 1.04 0 0 1 1.6 .2l-.2 .3"/>
</g>
<g fill="none" stroke="#000" stroke-width=".21" stroke-dasharray="1.3 .6" stroke-dashoffset=".7">
<path d="M118.6 24.7l.7-1.1M119.3 23.6l-.7-1.1M130.8 22.7h1.3M143.3 22.7h1.4M156.1 23.6l.7 1.1M156.8 22.5l-.7 1.1M118.6 46.3l.7-1.1M118.6 50.4l.7-1.1M119.3 45.2l-.7-1.2M119.3 49.3l-.7-1.1M156.1 45.2l.7 1.1M156.1 49.3l.7 1.1"/>
<path d="M156.8 44l-.7 1.2M156.8 48.2l-.7 1.1M116.7 75.4l-1.1 .6M117.8 76l-1.1-.6M118.6 71.9l.7-1.1M119.3 70.8l-.7-1.1M130.8 79.3h1.3M143.3 79.3h1.4M156.1 70.8l.7 1.1M156.8 69.7l-.7 1.1M158.8 75.4l-1.1 .6M159.9 76l-1.1-.6"/>
<path d="M213.9 75.4l-1.1 .6M215 76l-1.1-.6M232.4 75.4l-1.2 .6M233.5 76l-1.1-.6M250.8 75.4l-1.1 .6M251.9 76l-1.1-.6M269.2 75.4l-1.1 .6M270.3 76l-1.1-.6M118.6 104.7l.7-1.1M119.3 103.6l-.7-1.1M156.1 103.6l.7 1.1M156.8 102.5l-.7 1.1"/>
<path d="M118.6 126.3l.7-1.2M118.6 130.4l.7-1.1M119.3 125.1l-.7-1.1M119.3 129.3l-.7-1.1M156.1 125.1l.7 1.2M156.1 129.3l.7 1.1M156.8 124l-.7 1.1M156.8 128.2l-.7 1.1M118.6 151.9l.7-1.1M119.3 150.8l-.7-1.1M136.6 157.5v17.1M156.1 150.8l.7 1.1"/>
<path d="M156.8 149.7l-.7 1.1M138.9 174.6v-17.1"/>
</g>
<g fill="none" stroke="#000" stroke-width=".21" stroke-dasharray="1.3 .6" stroke-dashoffset=".6">
<path d="M130.8 18.8v3.9M143.3 18.8v3.9M247.3 18.8v3.9M259.8 18.8v3.9M118.6 23.6v-1.1M118.6 24.7v-1.1M132.1 22.7v-3.9M144.7 22.7v-3.9M248.6 22.7v-3.9M261.1 22.7v-3.9M118.6 45.2v-1.2M118.6 46.3v-1.1"/>
<path d="M118.6 49.3v-1.1M118.6 50.4v-1.1M118.6 70.8v-1.1M118.6 71.9v-1.1M130.8 79.3v4M143.3 79.3v4M247.3 79.3v4M259.8 79.3v4M132.1 83.3v-4M144.7 83.3v-4M248.6 83.3v-4M261.1 83.3v-4"/>
<path d="M50.1 109.6v40M42.5 152.2l.6-7.4a5.3 5.3 0 0 0-1.4-4.8 3.3 3.3 0 0 0-4.4 1.2 10.7 10.7 0 0 0-1 11.4 17.2 17.2 0 0 0 6.2 4.9l.4 .2 .2-.2-.4-2.7-.2-2.6M50.1 149.6l-39.6 22.8M43.1 172.8v-15.4"/>
</g>
<g fill="none" stroke="#000" stroke-width=".21" stroke-dasharray="1.3 .6" stroke-dashoffset="-.1">
<path d="M111.4 24.7h7.2M118.6 22.5h-7.2M156.8 24.7h7.2M164 22.5h-7.2M111.4 46.3h7.2M111.4 50.4h7.2M118.6 44h-7.2M118.6 48.2h-7.2M156.8 46.3h7.2M156.8 50.4h7.2M164 44h-7.2M164 48.2h-7.2"/>
<path d="M111.4 71.9h7.2M115.6 76v7.3M118.6 69.7h-7.2M156.8 71.9h7.2M157.7 76v7.3M164 69.7h-7.2M212.8 76v7.3M231.2 76v7.3M249.7 76v7.3M268.1 76v7.3M117.8 83.3v-7.3M159.9 83.3v-7.3"/>
<path d="M215 83.3v-7.3M233.5 83.3v-7.3M251.9 83.3v-7.3M270.3 83.3v-7.3M111.4 104.7h7.2M118.6 102.5h-7.2M156.8 104.7h7.2M164 102.5h-7.2M111.4 126.3h7.2M111.4 130.4h7.2M118.6 124h-7.2M118.6 128.2h-7.2"/>
<path d="M156.8 126.3h7.2M156.8 130.4h7.2M164 124h-7.2M164 128.2h-7.2M111.4 151.9h7.2M118.6 149.7h-7.2M156.8 151.9h7.2M164 149.7h-7.2"/>
</g>
<g fill="none" stroke="#000" stroke-width=".21" stroke-dasharray="1.3 .6">
<path d="M164 26.2h-52.6M227.9 23.6a1.12 1.12 0 0 1 1.5-1 1.12 1.12 0 0 1 .3 1.9 1.12 1.12 0 0 1-1.8-.6v-.3M206.3 49.3a1.12 1.12 0 0 1 1.6-1 1.12 1.12 0 0 1 .3 1.8 1.12 1.12 0 0 1-1.8-.5l-.1-.3M253.5 45.2a1.12 1.12 0 0 1 1.6-1.1 1.12 1.12 0 0 1 .2 1.9 1.12 1.12 0 0 1-1.8-.6v-.2M111.4 68.3h52.6M232 70.8a1.12 1.12 0 0 1 1.6-1 1.12 1.12 0 0 1 .2 1.9 1.12 1.12 0 0 1-1.8-.6v-.3M117.8 110.1a1.12 1.12 0 0 1-1.6 1 1.12 1.12 0 0 1-.2-1.8 1.12 1.12 0 0 1 1.8 .5v.3M159.9 110.1a1.12 1.12 0 0 1-1.6 1 1.12 1.12 0 0 1-.2-1.8 1.12 1.12 0 0 1 1.8 .5v.3M164 106.2h-52.6M32.1 133.4v39.4M33.5 135.5l.3 .1M41.5 135.6h.2"/>
<path d="M41.5 135.6l.3-.1M117.8 128.5a1.12 1.12 0 0 1-1.6 1 1.12 1.12 0 0 1-.2-1.8 1.12 1.12 0 0 1 1.8 .5v.3M159.9 128.5a1.12 1.12 0 0 1-1.6 1 1.12 1.12 0 0 1-.2-1.8 1.12 1.12 0 0 1 1.8 .5v.3M117.8 146.9a1.12 1.12 0 0 1-1.6 1.1 1.12 1.12 0 0 1-.2-1.9 1.12 1.12 0 0 1 1.8 .6v.2M159.9 146.9a1.12 1.12 0 0 1-1.6 1.1 1.12 1.12 0 0 1-.2-1.9 1.12 1.12 0 0 1 1.8 .6v.2M33.8 170.5l-.3 .2M41.8 170.7a8.8 8.8 0 0 0-9.2 .6 2.39 2.39 0 0 0 .7 4.1 8.7 8.7 0 0 0 9.5-.7 2.34 2.34 0 0 0-.6-3.8l-.4-.2M41.8 170.7l-.3-.2M117.8 165.4a1.12 1.12 0 0 1-1.6 1 1.12 1.12 0 0 1-.2-1.9 1.12 1.12 0 0 1 1.8 .6v.3M159.9 165.4a1.12 1.12 0 0 1-1.6 1 1.12 1.12 0 0 1-.2-1.9 1.12 1.12 0 0 1 1.8 .6v.3"/>
</g>
<g fill="none" stroke="#000" stroke-width=".21" stroke-dasharray="1.3 .6" stroke-dashoffset=".3">
<path d="M247.3 22.7h.6M247.9 22.7h.7M259.8 22.7h.7M260.5 22.7h.6M247.3 79.3h.6M247.9 79.3h.7M259.8 79.3h.7M260.5 79.3h.6M30.5 135.3l-.1 .1a.47 .47 0 0 0 .5 .4 .47 .47 0 0 0 .5-.4l-.4-.2-.5 .1M33.6 135.6a8.6 8.6 0 0 0 7.9 0M36.6 120.8l3.9 2.3M37.3 139.2l-.1 .1a.47 .47 0 0 0 .4 .4 .47 .47 0 0 0 .5-.4l-.3-.2-.5 .1"/>
<path d="M37.3 131.4l-.1 .1a.47 .47 0 0 0 .4 .4 .47 .47 0 0 0 .5-.3l-.3-.3-.5 .1M41.4 121.6l-3.9-2.3M44 135.3l-.1 .1a.47 .47 0 0 0 .5 .4 .47 .47 0 0 0 .5-.4l-.4-.2-.5 .1M48.2 130.1l3.9 2.2M52.9 130.8l-3.8-2.2M61 134.9l3.9 2.2M65.8 135.7l-3.9-2.3M22.8 142.1l3.9 2.3M24.6 141.9a24.8 24.8 0 0 1 12-20 7.4 7.4 0 0 1 7.8-.1 8.4 8.4 0 0 1 2.9 7 24.8 24.8 0 0 1-12 20 7.4 7.4 0 0 1-7.8 .1 8.4 8.4 0 0 1-2.9-7M27.6 142.9l-3.9-2.2M34.4 151.4l3.9 2.2M37.2 155.3v4.5"/>
<path d="M38.9 159.8v-4.5M39.2 152.2l-3.9-2.3M47.1 149.6v4.5M47.2 156.2l3.9 2.3M48.8 154.1v-4.5M52 157l-3.9-2.3M72.6 144.1l3.9 2.3M77.3 144.9l-3.9-2.2M17.4 166.7v4.5M19.1 171.2v-4.5M27.3 161v4.5M29 165.5v-4.5"/>
<path d="M30.5 170.4l-.1 .1a.47 .47 0 0 0 .5 .4 .47 .47 0 0 0 .5-.3l-.4-.2h-.5M30.5 172.9l-.1 .1a.47 .47 0 0 0 .5 .4 .47 .47 0 0 0 .5-.4l-.4-.2-.5 .1M37.3 174.3l-.1 .1a.47 .47 0 0 0 .4 .4 .47 .47 0 0 0 .5-.3l-.3-.2h-.5M37.3 176.8l-.1 .1a.47 .47 0 0 0 .4 .4 .47 .47 0 0 0 .5-.4l-.3-.2-.5 .1M37.3 166.5l-.1 .1a.47 .47 0 0 0 .4 .4 .47 .47 0 0 0 .5-.3l-.3-.2h-.5M37.3 169l-.1 .1a.47 .47 0 0 0 .4 .4 .47 .47 0 0 0 .5-.4l-.3-.2-.5 .1M40 179.8v4.5M44 170.4l-.1 .1a.47 .47 0 0 0 .5 .4 .47 .47 0 0 0 .5-.3l-.4-.2h-.5M44 172.9l-.1 .1a.47 .47 0 0 0 .5 .4 .47 .47 0 0 0 .5-.4l-.4-.2-.5 .1M49.9 174.1v4.5M51.6 178.6v-4.5M58.8 165.5l3.9 2.2"/>
<path d="M59.8 168.3v4.5M61.5 172.8v-4.5M63.5 166.2l-3.8-2.2M69.7 162.6v4.5M71.4 167.1v-4.5M41.7 184.3v-4.5"/>
</g>
<g fill="none" stroke="#191924" stroke-width=".21">
<path d="M204.8 18.8l3.1 3.1M206.4 18.8l-1.7 1.7M209.3 18.8l5.3 5.3M210.9 18.8l-6.2 6.2M215.4 18.8l-10.7 10.7M218.3 18.8l.8 .8M219.9 18.8l-15.2 15.2M222.8 18.8l3 3.1M224.4 18.8l-19.7 19.7M227.3 18.8l5.3 5.3M228.9 18.8l-16.7 16.7M233.4 18.8l-8.2 8.2"/>
<path d="M236.3 18.8l.8 .8M237.8 18.8l-7.3 7.4M240.7 18.8l3.1 3.1M242.4 18.8l-7.7 7.7M245.2 18.8l1.7 1.7M246.6 19l-8.4 8.4M263.2 18.8l5.3 5.3M264.8 18.8l-3.4 3.4M269.3 18.8l-5.5 5.5M272.2 18.8l.8 .8M273.8 18.8l-5.5 5.5M276.6 18.8l1.8 1.7"/>
<path d="M278.3 18.8l-5.5 5.5M204.7 36.6l3.2 3.2M204.7 32.2l.9 .9M204.7 23.2l5.4 5.4M206.7 29.7l5.7 5.6M209 36.5l2.6 2.6M210.6 37.1l-5.9 5.9M211.2 25.2l5.7 5.7M213.5 32l1.6 1.5M215.7 20.7l5.6 5.6M218 27.5l1.9 1.9M222.5 23l3.7 3.7"/>
<path d="M229.2 25.2l1 1M233.7 20.7l5.6 5.6M240.4 23l5.6 5.6M246.9 23.2l-5.6 5.6M246.9 27.7l-2.9 2.9M261.4 39.5l.4 .3M261.4 30.5l4.8 4.8M261.4 21.5l.4 .4M261.6 26.5l-.2 .2M261.9 26.5l2.1 2.1M262.9 36.5l5.6 5.6M266.1 26.5l-4.7 4.7"/>
<path d="M266.4 26.5l4.3 4.4M267.4 32l5.6 5.6M269.6 38.7l5.6 5.6M269.6 20.7l3.5 3.6M270.6 26.5l-9.2 9.2M271.9 27.5l5.6 5.6M274.1 34.2l4.3 4.3M275.1 26.5l-13.7 13.7M276.3 23l1.3 1.3M278.4 27.7l-17 17M278.4 32.2l-17 16.9M278.4 36.6l-17 17"/>
<path d="M278.4 23.2l-1.1 1.1M204.7 59.1l5.4 5.4M204.7 54.6l3.2 3.2M204.7 50.1l.9 .9M204.7 41.2l5.3 5.2M206.7 47.7l1.6 1.5M207 49.7l-2.3 2.3M208.7 49.7h.1M209 54.4l4.5 4.5M209.4 51.7l-4.7 4.8M210 46.7l-2.2 2.2M210.8 41.4l-6.1 6.1"/>
<path d="M211.2 54.4l-6.5 6.6M212.7 57.5l-8 7.9M261.4 57.5l.4 .3M261.4 48.5l4.8 4.8M261.4 44l2.6 2.6M262.9 54.4l5.6 5.6M265.1 43.2l5.6 5.6M267.4 49.9l5.6 5.7M269.6 56.6l5.6 5.7M271.9 45.4l5.6 5.6M274.1 52.2l4.3 4.3M276.3 58.9l2.1 2.1"/>
<path d="M276.3 40.9l2.1 2.1M278.4 41.2l-17 16.9M278.4 45.6l-17 17M278.4 50.1l-17 17M278.4 54.6l-17 17M278.4 59.1l-16.5 16.5M204.7 77.1l5.4 5.4M204.7 72.6l3.2 3.1M204.7 68.1l.9 .9M206.7 65.6l5.7 5.7M209 72.4l5.6 5.6M211.2 79.1l4.2 4.2"/>
<path d="M211.2 61.2l5.7 5.6M213.5 67.9l5.6 5.6M214.4 60.2l-9.7 9.7M215.7 74.6l5.6 5.6M216.6 62.5l-11.9 11.9M219 64.5l-14.3 14.4M219.3 64.7l4.3 4.3M220.2 70.1l5.6 5.6M221.9 66.2l-17.1 17.1M222.5 76.9l5.6 5.6M225.1 67.4l-15.8 15.9M226.9 72.4l5.7 5.6"/>
<path d="M226.9 67.9l3.4 3.4M228.9 68.2l-15.1 15.1M229.2 79.1l4.2 4.2M231.8 68.3l5.3 5.2M233.4 68.1l-15.1 15.2M233.7 74.6l5.6 5.6M238.2 70.1l5.6 5.6M239.2 66.6l2.3 2.4M239.6 66.5l-16.8 16.8M240.4 76.9l5.6 5.6M242.7 65.6l4.2 4.3M244.7 63.2l1.3 1.3"/>
<path d="M244.9 72.4l2 2M246.9 63.6l-19.6 19.7M246.9 68.1l-15.2 15.2M246.9 72.6l-10.6 10.7M246.9 77.1l-6.2 6.2M261.4 79.9l2.6 2.6M261.4 75.4l.2 .2M261.4 61.9l2.6 2.6M261.4 66.4l4.8 4.9M262.9 72.4l3.2 3.2M264.2 77.8l-2.8 2.8M265.1 79.1l4.2 4.2"/>
<path d="M265.1 61.2l5.6 5.6M267.4 67.9l5.6 5.6M268.3 77.8l.2 .2M268.6 77.8l-5.4 5.5M269.6 74.6l1 1M271.9 63.4l5.6 5.6M272.8 77.8l2.4 2.4M273.1 77.8l-5.4 5.5M274.1 70.1l4.3 4.3M277.3 77.8l1.1 1.1M277.6 77.8l-5.4 5.5M278.4 72.6l-3 3"/>
<path d="M278.4 63.6l-12 12M278.4 68.1l-7.5 7.5M218 81.3l1.9 2M235.9 81.3l1.9 2M246.9 81.6l-1.7 1.7M271.9 81.3l1.9 2M278.4 81.6l-1.8 1.7"/>
</g>
<text font-size="4.4" fill="#00f" x="284.2" y="198.7">A4</text>
<g font-size="3.6">
<text x="73.5" y="190.7">Tolerans</text>
<text x="75.1" y="194.1">Sınıfı</text>
</g>
<text font-size="3.4" x="85" y="194.4">0.5-3</text>
<g font-size="3.2" fill="#191924">
<text x="239.4" y="14.7">280</text>
<text x="126.4" y="22.8" transform="rotate(-90 126.4 22.8)">25</text>
<text x="215.5" y="37.7" transform="rotate(29 215.5 37.7)">R80 ±0,1</text>
<text x="238.1" y="39.1" transform="rotate(-45 238.1 39.1)">R90</text>
<text x="191" y="53.2" transform="rotate(-90 191 53.2)">245</text>
<text x="211.9" y="51.1" transform="rotate(30 211.9 51.1)">4XM10</text>
<text x="246.6" y="51.4" transform="rotate(-80 246.6 51.4)">5°</text>
<text x="221.8" y="56.8" transform="rotate(30 221.8 56.8)">20</text>
<text x="197" y="69.3" transform="rotate(-90 197 69.3)">137</text>
<text x="126.4" y="81.2" transform="rotate(-90 126.4 81.2)">25</text>
<text x="147.5" y="88.4">2 x</text>
<text x="155.8" y="88.4">8,57</text>
<text x="165.6" y="88.4">80</text>
<text x="207.9" y="89.6">35</text>
<text x="221.7" y="89.6">70</text>
<text x="240.1" y="89.6">70</text>
<text x="258.5" y="89.6">70</text>
<text x="146.7" y="92">G1/8 - 6H</text>
<text x="162.7" y="92">19,46</text>
<text x="121.4" y="133.1" transform="rotate(45 121.4 133.1)">4XM6</text>
<text x="128.5" y="140.2" transform="rotate(45 128.5 140.2)">12</text>
<text x="141" y="139" transform="rotate(-70 141 139)">R33,75</text>
<text x="150.8" y="141.2" transform="rotate(63 150.8 141.2)">45°</text>
<text x="173.1" y="155.8" transform="rotate(15 173.1 155.8)">F7 +0,06</text>
<text x="168.8" y="158" transform="rotate(15 168.8 158)">55</text>
<text x="176.7" y="160.1" transform="rotate(15 176.7 160.1)">+0,03</text>
<text x="103.7" y="163.9" transform="rotate(-90 103.7 163.9)">92</text>
<text x="123.2" y="178.4">100</text>
<text x="134" y="184.3">200</text>
</g>
<g font-size="3.2">
<text x="194.6" y="178.2">5-9-093-002-001</text>
<text x="194.6" y="182.4">ALTTAN DİZME HAREKET TAKOZU</text>
<text x="195.3" y="190.2">/</text>
<text x="242" y="190.2">25653.85</text>
<text x="195.3" y="194.3">/ HRC</text>
<text x="73.3" y="198.1">F(Hassas)</text>
<text x="74.7" y="202.2">M(orta)</text>
</g>
<text font-size="3.1" x="110.3" y="190.1">Belirtilmemiş Toleranslar(DIN 7168 m T) göredir.</text>
<g font-size="2.8">
<text x="128.7" y="12">C</text>
<text x="128.7" y="92.3">C</text>
<text x="194.6" y="186.2">ALUMINYUM-7075</text>
<text x="96.5" y="193.9">&gt;3-6</text>
<text x="107.1" y="198">±0.1</text>
<text x="107.5" y="194.2">&gt;6-30</text>
<text x="116.1" y="194.2">&gt;30-120</text>
<text x="127.2" y="194.2">&gt;120-400</text>
<text x="138.4" y="194.2">&gt;400-1000</text>
<text x="150.6" y="194.2">&gt;1000-2000</text>
<text x="164.2" y="194.2">&gt;2000-4000</text>
<text x="167.2" y="198">±0.8</text>
<text x="84.6" y="198.2">±0.05</text>
<text x="84.7" y="201.9">±0.1</text>
<text x="95.9" y="201.9">±0.1</text>
<text x="96.1" y="198.1">±0.05</text>
<text x="106.8" y="201.9">±0.2</text>
<text x="117.2" y="202">±0.3</text>
<text x="117.5" y="198.1">±0.15</text>
<text x="129" y="201.9">±0.5</text>
<text x="129.3" y="198">±0.2</text>
<text x="140.8" y="201.9">±0.8</text>
<text x="141.1" y="198">±0.3</text>
<text x="153" y="201.9">±1.2</text>
<text x="153.3" y="198">±0.5</text>
<text x="166.9" y="201.8">±2.0</text>
</g>
<g font-size="2.8" fill="#191924">
<text x="235.2" y="105.2">SECTION C-C</text>
<text x="235.4" y="109.1">SCALE 1 : 3.8</text>
</g>
<g font-size="2.8" fill="#0000e8">
<text x="8.9" y="193.8">Gereksinimler:</text>
<text x="8.9" y="196.6">1.Tüm kenarlar çapaksız ve keskin olmalıdır;</text>
<text x="8.9" y="199.5">2.Belirtilmemiş pah C0.2-C0.8,dir. ve radyüs R0.2-R0.8dir.</text>
<text x="8.9" y="202.3">3.Belirtilmemiş toleranslar (DIN 7168 ) M sınıfına göredir.</text>
</g>
<g font-size="2.6" fill="#00f">
<text x="272.3" y="194.3">Genel Tolerans</text>
<text x="176.9" y="202.3">SON KAYIT:</text>
<text x="267.3" y="202.3">DIN 7168 m T</text>
</g>
<text font-size="2.6" x="284" y="202">1:5</text>
<g font-size="2.5" fill="#00f">
<text x="177" y="178.2">Parça Kodu:</text>
<text x="177" y="182.4">Parça Adı:</text>
<text x="176.9" y="186.2">Hammadde Adı:</text>
<text x="177" y="189.7">Kaplama Şekli:</text>
<text x="230.5" y="190.2">Ağırlık:</text>
<text x="230.5" y="186.2">Sip. Ölçüsü</text>
<text x="176.9" y="193.9">Isıl İşlem:</text>
<text x="177" y="197.8">Çizen:</text>
<text x="230.4" y="197.8">Onay:</text>
<text x="230.6" y="194.3">Ü. Kodu:</text>
<text x="230.9" y="202.1">Vers. :</text>
<text x="250.7" y="202.3">Ü.Adet:</text>
</g>
<text font-size="2.5" x="6.1" y="205.5">D:\Onedrive\OneDrive - gazi.edu.tr\My_Design\Arsiv\8565_Alttan_Dizme\</text>
<text font-size="2.2" x="194.8" y="202.1">11 Şubat 2022 Cuma 11:04:46</text>
</svg>
